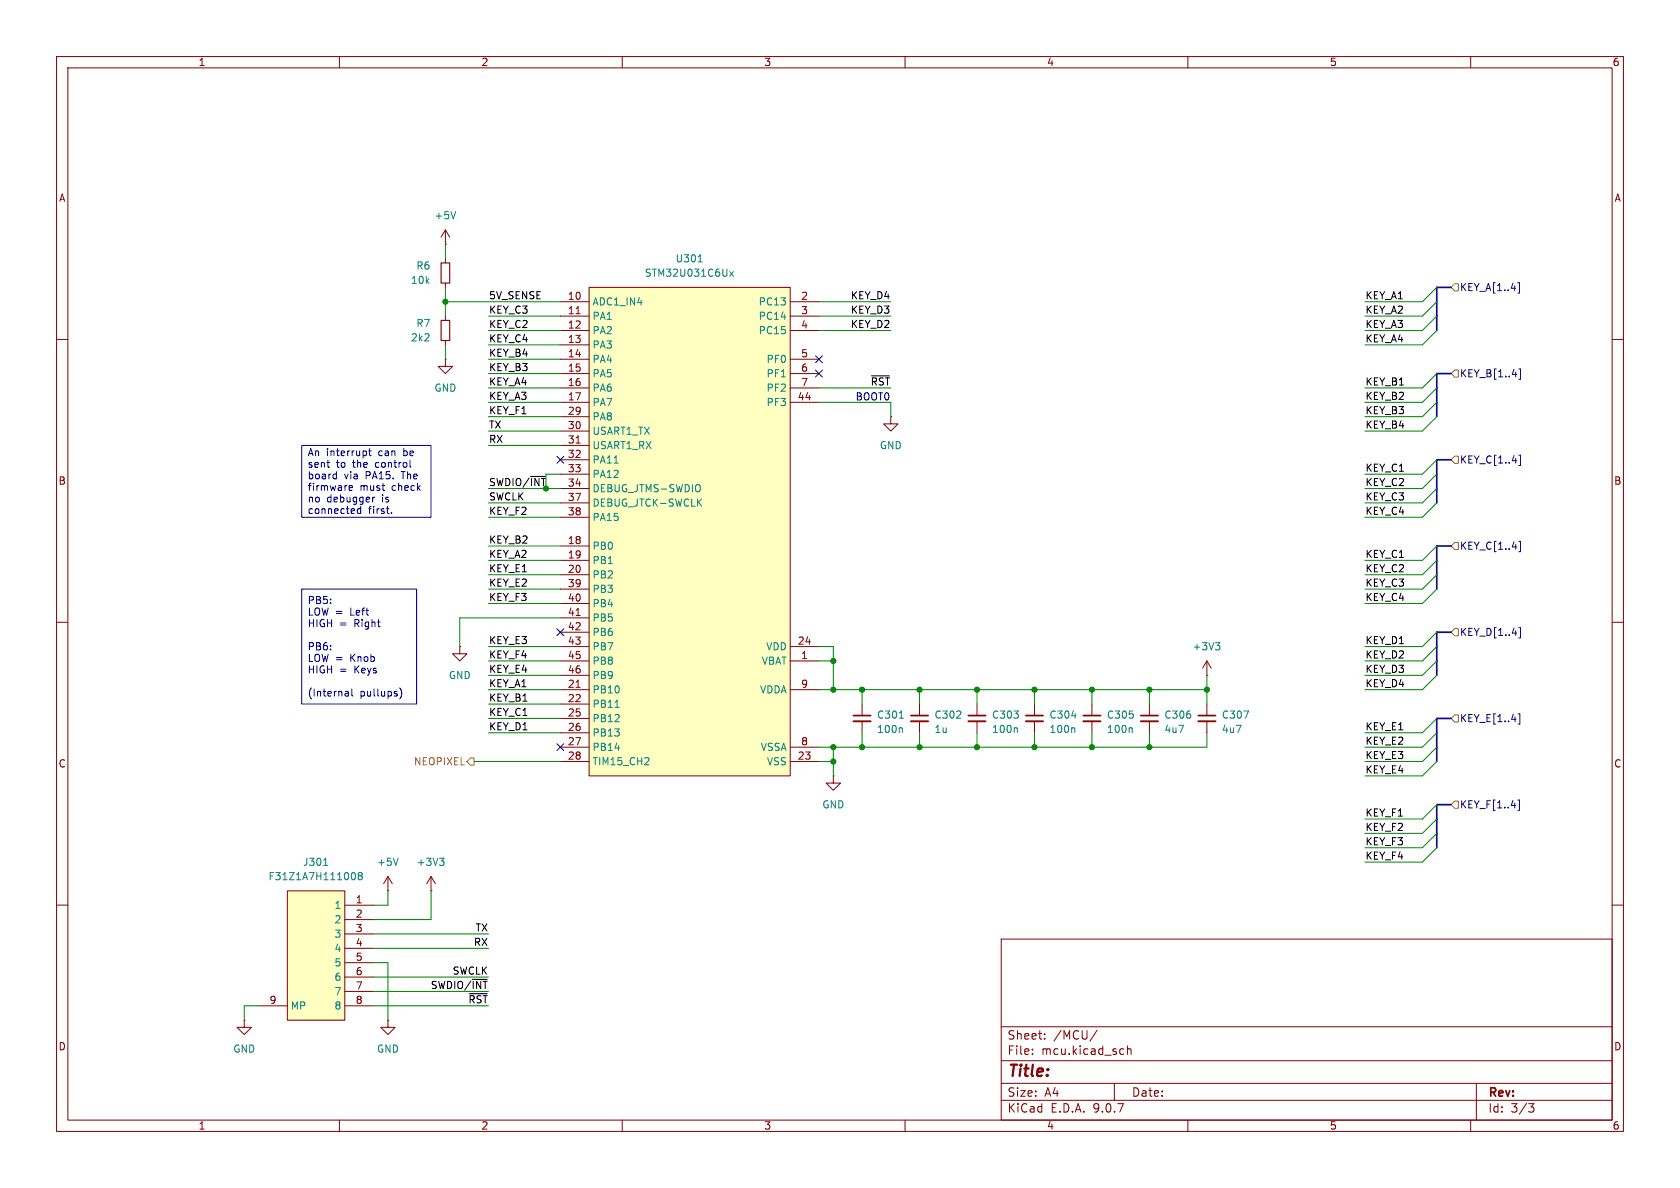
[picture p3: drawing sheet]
<svg xmlns="http://www.w3.org/2000/svg" width="297mm" height="210mm" viewBox="0 0 297 210" stroke-linecap="round" stroke-linejoin="round" font-family="sans-serif">
<path d="M0 0h297v210h-297z" fill="#fff" stroke="#fff" stroke-width=".18"/>
<g fill="none" stroke="#840000" stroke-width=".18">
<path d="M10 10h277v190h-277zM12 12h273v186h-273zM60 10v2M110 10v2M160 10v2M210 10v2M260 10v2M10 60h2M157.5 73.7v1.2h-1.3l1.3 1.3 1.2-1.3h-1.2M157.5 73.7h.1M285 60h2M10 110h2"/>
<path d="M213.4 119.4h.1M213.4 116.8l-.8 1.3M213.4 116.8l.7 1.3M213.4 116.8v2.6M285 110h2M152.4 124.5v2M152.4 127.5v2M162.6 124.5v2M162.6 127.5v2M172.7 124.5v2M172.7 127.5v2M203.2 124.5v2"/>
<path d="M203.2 127.5v2M213.4 124.5v2M213.4 127.5v2M76.2 157.5h.1M76.2 154.9l-.8 1.3M76.2 154.9l.8 1.3M76.2 154.9v2.6M10 160h2M177 166h108v32h-108zM285 160h2M60 198v2M110 198v2"/>
<path d="M160 198v2M177 194.5h108M177 191.5h108M177 187.5h108M177 181.5h108M182.5 186.3v.1M182.5 185.5v.1M184.7 183.6v.1M184.7 182.8v.1M194 182.1l-1.3 2M197 191.5v3M198.2 185.4l.5 .1"/>
<path d="M198.7 186.3l-.5 .1M199.3 185.5l.2-.1 .4 .1 .1 .9M199.3 184.9v1.5M210 198v2M260 198v2M261 191.5v6.5M270.2 195.1h1l-.5 .6 .4 .1 .1 .5-.3 .3h-.4"/>
</g>
<path d="M214.9 113.6h.8l-.5 .5M215.4 114.1l.3 .2v.3l-.3 .3M159 127h.7M159.3 128.6l.2 .2v.7M179.7 128.6l.1 .2v.7M219.9 125.7h.8l-.5 1.3M77.7 151.7h.8l-.4 .5M78.3 152.2l.2 .2v.3l-.2 .3" fill="none" stroke="#008484" stroke-width=".18"/>
<path d="M150.9 126.5h3M161 126.5h3.1M171.2 126.5h3M201.7 126.5h3M211.8 126.5h3.1" fill="none" stroke="#840000" stroke-width=".3"/>
<path d="M150.9 127.5h3M161 127.5h3.1M171.2 127.5h3M201.7 127.5h3M211.8 127.5h3.1" fill="none" stroke="#840000" stroke-width=".33"/>
<path d="M50.8 157.5h10.2v22.8h-10.2z" fill="#ffffc2"/>
<g fill="none" stroke="#840000" stroke-width=".18">
<path d="M78.7 55.9v.7M78.7 60.2v.8M81.3 114.3v1.3h1.2l-1.2 1.2-1.3-1.2h1.3M81.3 114.3h.1M147.3 137.2v1.2h1.3l-1.3 1.3-1.3-1.3h1.3M147.3 137.2h.1M182.9 124.5v2M182.9 127.5v2M193 124.5v2M193 127.5v2M50.8 157.5h10.2v22.8h-10.2zM68.6 157.5h.1"/>
<path d="M68.6 154.9l-.8 1.3M68.6 154.9l.7 1.3M68.6 154.9v2.6M45.7 177.8h5.1M61 160h5M61 162.6h5M61 165.1h5M61 167.6h5M61 170.2h5M61 172.7h5M61 175.3h5M61 177.8h5"/>
<path d="M43.2 180.3v1.3h1.2l-1.2 1.3-1.3-1.3h1.3M43.2 180.3h.1M68.6 180.3v1.3h1.2l-1.2 1.3-1.3-1.3h1.3M68.6 180.3h.1"/>
</g>
<path d="M189.5 126.5h.7M189.8 128.6l.2 .2v.7M200 128.6l.2 .2v.7M57.2 153h.7M62.3 154.3l.1-.1a.68 .68 0 0 1 .5 .7 .68 .68 0 0 1-.5 .6h-.1M63.6 154.8l-.3-.2 .3-.4h.2l.2 .3-.2 .3M63.6 154.8l-.3 .2 .1 .4 .2 .1h.3l.1-.2v-.3l-.2-.2M63.6 154.8h.2M70.4 151.7l-.4 1.3" fill="none" stroke="#008484" stroke-width=".18"/>
<path d="M78 56.6h1.5v3.6h-1.5z" fill="none" stroke="#840000" stroke-width=".2"/>
<path d="M181.4 126.5h3M191.5 126.5h3.1" fill="none" stroke="#840000" stroke-width=".3"/>
<path d="M181.4 127.5h3M191.5 127.5h3.1" fill="none" stroke="#840000" stroke-width=".33"/>
<path d="M104.1 50.8h35.6v86.4h-35.6z" fill="#ffffc2"/>
<g fill="none" stroke="#840000" stroke-width=".18">
<path d="M78.7 43.2h.1M78.7 40.6v2.6M78.7 45.7v.8M78.7 50v.8M78.7 40.6l.8 1.3M78.7 40.6l-.7 1.3M99.1 53.3h5M99.1 55.9h5M99.1 58.4h5M101.8 55.5h.8M104.1 50.8h35.6v86.4h-35.6zM139.7 53.3h5.1"/>
<path d="M139.7 55.9h5.1M139.7 58.4h5.1M78.7 63.5v1.3h-1.2l1.2 1.2 1.3-1.2h-1.3M78.7 63.5h.1M99.1 61h5M99.1 63.5h5M99.1 66h5M99.1 68.6h5M99.1 71.1h5M99.1 73.7h5M99.1 76.2h5M99.1 78.7h5"/>
<path d="M101.8 78.3h.8M139.7 63.5h5.1M139.7 66h5.1M139.7 68.6h5.1M139.7 71.1h5.1M99.1 81.3h5M99.1 83.8h5M99.1 86.4h5M99.1 88.9h5M99.1 91.4h5M99.1 96.5h5M99.1 99.1h5"/>
<path d="M99.1 101.6h5M99.1 104.1h5M99.1 106.7h5M99.1 109.2h5M99.1 111.8h5M99.1 114.3h5M99.1 116.8h5M99.1 119.4h5M101.8 108.8h.8M139.7 114.3h5.1M139.7 116.8h5.1M99.1 121.9h5"/>
<path d="M99.1 124.5h5M99.1 127h5M99.1 129.5h5M99.1 132.1h5M99.1 134.6h5M101.8 121.5h.8M139.7 121.9h5.1M139.7 132.1h5.1M139.7 134.6h5.1"/>
</g>
<path d="M80.6 37.4l-.5 1.3M123.4 46.3h.8M129 48l.7 .8M129.7 48l-.7 .8M108.6 81.9h.7M123.5 88.8l.5 .7M123.6 85.7a.9 .9 0 0 1 0 1.2M124 88.2l-.7 .7M108.7 125h.8M113.9 135.2h.8M114.7 134.1v.4" fill="none" stroke="#008484" stroke-width=".18"/>
<path d="M78 46.5h1.5v3.5h-1.5z" fill="none" stroke="#840000" stroke-width=".2"/>
<g fill="none" stroke="#000084" stroke-width=".18">
<path d="M268.3 50h.3v1.8h-.3M144.2 65.4l1.2 1.2M144.2 62.9l1.2 1.2M145.4 65.4l-1.2 1.2M145.4 62.9l-1.2 1.2M268.5 65.2h.3v1.8h-.3M98.5 80.7l1.2 1.2M99.7 80.7l-1.2 1.2M268.5 95.7h.3v1.8h-.3M268.5 80.5h.3v1.8h-.3M98.5 111.2l1.2 1.2M99.7 111.2l-1.2 1.2"/>
<path d="M268.5 110.9h.3v1.9h-.3M98.5 131.5l1.2 1.2M99.7 131.5l-1.2 1.2M268.4 126.2h.3v1.8h-.3M268.3 141.4h.3v1.8h-.3"/>
</g>
<path d="M257.2 50.2h.6v1.2h-.6l-.7-.6zM257.2 65.4h.6v1.3h-.6l-.7-.7zM257.2 95.9h.6v1.3h-.6l-.7-.7zM257.2 80.6h.6v1.3h-.6l-.7-.6zM257.2 111.1h.6v1.3h-.6l-.7-.6zM83.2 134h.6v1.3h-.6l-.7-.7zM257.2 126.4h.6v1.2h-.6l-.7-.6zM257.2 141.6h.6v1.3h-.6l-.7-.7z" fill="none" stroke="#848400" stroke-width=".18"/>
<path d="M154.1 66.4h3.2M82.9 175.7h3.2" fill="none" stroke="#000" stroke-width=".18"/>
<path d="M256.5 50.8h-2.5v7.6M256.5 66h-2.5v7.7M256.5 81.3h-2.5v7.6M256.5 96.5h-2.5v7.6M256.5 111.8h-2.5v7.6M256.5 127h-2.5v7.6M256.5 142.2h-2.5v7.7" fill="none" stroke="#000084" stroke-width=".3"/>
<g fill="none" stroke="#008400" stroke-width=".18">
<path d="M78.7 43.2v2.5M78.7 50.8v5.1M78.7 53.3h20.4M86.4 58.4h12.7M86.4 55.9h12.7M144.8 58.4h12.7M144.8 53.3h12.7M144.8 55.9h12.7M254 55.9l-2.5 2.5h-10.2M254 50.8l-2.5 2.5h-10.2M254 53.3l-2.5 2.6h-10.2M254 58.4l-2.5 2.6h-10.2"/>
<path d="M78.7 61v2.5M86.4 73.7h12.7M86.4 76.2h12.7M86.4 78.7h12.7M86.4 71.1h12.7M86.4 68.6h12.7M86.4 61h12.7M86.4 66h12.7M86.4 63.5h12.7M144.8 71.1h12.7v2.6M144.8 68.6h12.7M254 71.1l-2.5 2.6h-10.2"/>
<path d="M254 73.7l-2.5 2.5h-10.2M254 68.6l-2.5 2.5h-10.2M254 66l-2.5 2.6h-10.2M86.4 88.9h12.7M86.4 91.4h12.7M86.4 99.1h12.7M86.4 86.4h12.7M86.4 96.5h12.7M99.1 83.8h-2.6v2.6M254 86.4l-2.5 2.5h-10.2M254 88.9l-2.5 2.5h-10.2M254 96.5l-2.5 2.6h-10.2"/>
<path d="M254 99.1l-2.5 2.5h-10.2M254 83.8l-2.5 2.6h-10.2M254 81.3l-2.5 2.5h-10.2M86.4 119.4h12.7M86.4 114.3h12.7M86.4 116.8h12.7M86.4 106.7h12.7M86.4 104.1h12.7M86.4 101.6h12.7M99.1 109.2h-17.8v5.1M144.8 114.3h2.5v7.6M144.8 116.8h2.5"/>
<path d="M213.4 119.4v5.1M254 119.4l-2.5 2.5h-10.2M254 116.8l-2.5 2.6h-10.2M254 111.8l-2.5 2.5h-10.2M254 114.3l-2.5 2.5h-10.2M254 104.1l-2.5 2.6h-10.2M254 101.6l-2.5 2.5h-10.2M83.8 134.6h15.3M86.4 121.9h12.7M86.4 129.5h12.7M86.4 124.5h12.7M86.4 127h12.7"/>
<path d="M144.8 134.6h2.5M144.8 121.9h68.6M147.3 132.1v5.1M152.4 121.9v2.6M152.4 129.5v2.6M162.6 121.9v2.6M162.6 129.5v2.6M172.7 121.9v2.6M172.7 129.5v2.6M182.9 121.9v2.6M182.9 129.5v2.6M193 121.9v2.6"/>
<path d="M193 129.5v2.6M203.2 121.9v2.6M203.2 129.5v2.6M213.4 129.5v2.6h-68.6M254 134.6l-2.5 2.6h-10.2M254 132.1l-2.5 2.5h-10.2M254 129.5l-2.5 2.6h-10.2M254 127l-2.5 2.5h-10.2M68.6 157.5v2.5h-2.6M76.2 157.5v5.1h-10.2M254 142.2l-2.5 2.6h-10.2M254 149.9l-2.5 2.5h-10.2"/>
<path d="M254 147.3l-2.5 2.6h-10.2M254 144.8l-2.5 2.5h-10.2M45.7 177.8h-2.5v2.5M66 170.2h2.6v10.1M66 165.1h20.4M66 177.8h20.4M66 167.6h20.4M66 172.7h20.4M66 175.3h20.4"/>
</g>
<g fill="none" stroke="#0000c2" stroke-width=".18">
<path d="M53.3 78.7h22.9v12.7h-22.9zM64.7 79.8v.6M65.2 79.7h.4M65.3 79.3v1.1l.3 .2M58.1 82.6h.2M59.1 83.8l.4 .1M59.5 83.4v1.2M59.5 84.6h-.4M61.7 86.3l.6-.2v-.2l-.4-.1-.2 .2 .1 .6h.5M63.3 90l-.1 .2v.5l.2 .1 .4-.1M63.8 89.5v1.3M65.9 87.9v.8"/>
<path d="M66.2 87.9l-.3 .2M69.2 90.7v.1M72.5 81.3v1.1l.2 .2M53.3 104.1h20.4v20.4h-20.4zM61.2 122.2l.3 .1 .1 .8M61.6 123l-.4 .1M61.6 122.5l-.4 .1M62.2 121.8v1.1l.2 .2M70.7 121.6a1.46 1.46 0 0 1 0 1.9"/>
</g>
<g fill="#008400" stroke="#008400" stroke-width=".18">
<circle cx="172.7" cy="132.1" r=".46"/>
<circle cx="182.9" cy="132.1" r=".46"/>
<circle cx="152.4" cy="121.9" r=".46"/>
<circle cx="162.6" cy="132.1" r=".46"/>
<circle cx="162.6" cy="121.9" r=".46"/>
<circle cx="147.3" cy="134.6" r=".46"/>
<circle cx="147.3" cy="132.1" r=".46"/>
<circle cx="152.4" cy="132.1" r=".46"/>
<circle cx="182.9" cy="121.9" r=".46"/>
<circle cx="193" cy="121.9" r=".46"/>
<circle cx="193" cy="132.1" r=".46"/>
<circle cx="172.7" cy="121.9" r=".46"/>
<circle cx="213.4" cy="121.9" r=".46"/>
<circle cx="203.2" cy="132.1" r=".46"/>
<circle cx="203.2" cy="121.9" r=".46"/>
<circle cx="147.3" cy="116.8" r=".46"/>
<circle cx="147.3" cy="121.9" r=".46"/>
<circle cx="78.7" cy="53.3" r=".46"/>
</g>
<text font-size="2.8" fill="#840000" x="178" y="190.9">Title:</text>
<g font-size="2.1" fill="#840000">
<text x="178" y="184">Sheet:</text>
<text x="186.2" y="184">/MCU/</text>
<text x="178" y="186.7">File:</text>
<text x="184.1" y="186.7">mcu.kicad_sch</text>
<text x="178" y="196.9">KiCad</text>
<text x="178" y="194.1">Size:</text>
<text x="184.7" y="194.1">A4</text>
<text x="185.7" y="196.9">E.D.A.</text>
<text x="193.3" y="196.9">9.0.7</text>
<text x="200" y="194.1">Date:</text>
<text x="263" y="194.3">Rev:</text>
<text x="263" y="196.9">Id:</text>
<text x="267.1" y="196.9">3/3</text>
</g>
<g font-size="1.8" fill="#840000">
<text x="35" y="11.9">1</text>
<text x="85" y="11.9">2</text>
<text x="135" y="11.9">3</text>
<text x="185" y="11.9">4</text>
<text x="235" y="11.9">5</text>
<text x="285" y="11.9">6</text>
<text x="10.3" y="35.9">A</text>
<text x="285.3" y="35.9">A</text>
<text x="100.3" y="53.1">10</text>
<text x="141.5" y="53.1">2</text>
<text x="100.3" y="55.6">11</text>
<text x="100.3" y="58.2">12</text>
<text x="141.5" y="55.6">3</text>
<text x="141.5" y="58.2">4</text>
<text x="100.3" y="60.7">13</text>
<text x="100.3" y="63.2">14</text>
<text x="100.3" y="65.8">15</text>
<text x="141.5" y="63.2">5</text>
<text x="141.5" y="65.8">6</text>
<text x="100.3" y="68.3">16</text>
<text x="100.3" y="70.9">17</text>
<text x="140.9" y="70.9">44</text>
<text x="141.5" y="68.3">7</text>
<text x="100.3" y="73.4">29</text>
<text x="100.3" y="75.9">30</text>
<text x="100.3" y="78.5">31</text>
<text x="100.3" y="81">32</text>
<text x="100.3" y="83.6">33</text>
<text x="10.3" y="85.9">B</text>
<text x="100.3" y="86.1">34</text>
<text x="100.3" y="88.6">37</text>
<text x="285.3" y="85.9">B</text>
<text x="100.3" y="91.2">38</text>
<text x="100.3" y="96.3">18</text>
<text x="100.3" y="98.8">19</text>
<text x="100.3" y="101.3">20</text>
<text x="100.3" y="103.9">39</text>
<text x="100.3" y="106.4">40</text>
<text x="100.3" y="109">41</text>
<text x="100.3" y="111.5">42</text>
<text x="100.3" y="114">43</text>
<text x="100.3" y="116.6">45</text>
<text x="100.3" y="119.1">46</text>
<text x="140.9" y="114">24</text>
<text x="141.5" y="116.6">1</text>
<text x="100.3" y="121.7">21</text>
<text x="100.3" y="124.2">22</text>
<text x="141.5" y="121.7">9</text>
<text x="100.3" y="126.7">25</text>
<text x="100.3" y="129.3">26</text>
<text x="100.3" y="131.8">27</text>
<text x="141.5" y="131.8">8</text>
<text x="10.3" y="135.9">C</text>
<text x="100.3" y="134.4">28</text>
<text x="140.9" y="134.4">23</text>
<text x="285.3" y="135.9">C</text>
<text x="62.8" y="159.8">1</text>
<text x="62.8" y="162.3">2</text>
<text x="62.8" y="164.8">3</text>
<text x="62.8" y="167.4">4</text>
<text x="62.8" y="169.9">5</text>
<text x="62.8" y="172.5">6</text>
<text x="47.6" y="177.5">9</text>
<text x="62.8" y="175">7</text>
<text x="62.8" y="177.5">8</text>
<text x="10.3" y="185.9">D</text>
<text x="285.3" y="185.9">D</text>
<text x="35" y="199.9">1</text>
<text x="85" y="199.9">2</text>
<text x="135" y="199.9">3</text>
<text x="185" y="199.9">4</text>
<text x="235" y="199.9">5</text>
<text x="285" y="199.9">6</text>
</g>
<g font-size="1.8" fill="#008484">
<text x="76.7" y="39">+5V</text>
<text x="73.5" y="47.9">R6</text>
<text x="119.3" y="46.6">U301</text>
<text x="72.5" y="50.4">10k</text>
<text x="113.9" y="49.1">STM32U031C6Ux</text>
<text x="73.5" y="58">R7</text>
<text x="104.6" y="54.2">ADC1_IN4</text>
<text x="104.6" y="56.7">PA1</text>
<text x="104.6" y="59.3">PA2</text>
<text x="134" y="54.2">PC13</text>
<text x="134" y="56.7">PC14</text>
<text x="134" y="59.3">PC15</text>
<text x="72.5" y="60.6">2k2</text>
<text x="104.6" y="61.8">PA3</text>
<text x="104.6" y="64.4">PA4</text>
<text x="135.4" y="64.4">PF0</text>
<text x="76.7" y="69.4">GND</text>
<text x="104.6" y="66.9">PA5</text>
<text x="104.6" y="69.4">PA6</text>
<text x="104.6" y="72">PA7</text>
<text x="135.4" y="66.9">PF1</text>
<text x="135.4" y="69.4">PF2</text>
<text x="135.4" y="72">PF3</text>
<text x="104.6" y="74.5">PA8</text>
<text x="104.6" y="77.1">USART1_TX</text>
<text x="104.6" y="79.6">USART1_RX</text>
<text x="104.6" y="82.1">PA11</text>
<text x="155.4" y="79.6">GND</text>
<text x="104.6" y="84.7">PA12</text>
<text x="104.6" y="87.2">DEBUG_JTMS-SWDIO</text>
<text x="104.6" y="89.8">DEBUG_JTCK-SWCLK</text>
<text x="104.6" y="92.3">PA15</text>
<text x="104.6" y="97.4">PB0</text>
<text x="104.6" y="99.9">PB1</text>
<text x="104.6" y="102.5">PB2</text>
<text x="104.6" y="105">PB3</text>
<text x="104.6" y="107.5">PB4</text>
<text x="104.6" y="110.1">PB5</text>
<text x="104.6" y="112.6">PB6</text>
<text x="104.6" y="115.2">PB7</text>
<text x="104.6" y="117.7">PB8</text>
<text x="134.6" y="117.7">VBAT</text>
<text x="135.4" y="115.2">VDD</text>
<text x="210.7" y="115.2">+3V3</text>
<text x="79.2" y="120.2">GND</text>
<text x="104.6" y="120.2">PB9</text>
<text x="104.6" y="122.8">PB10</text>
<text x="104.6" y="125.3">PB11</text>
<text x="134.3" y="122.8">VDDA</text>
<text x="104.6" y="127.9">PB12</text>
<text x="104.6" y="130.4">PB13</text>
<text x="154.9" y="127.2">C301</text>
<text x="154.9" y="129.8">100n</text>
<text x="165.1" y="127.2">C302</text>
<text x="165.1" y="129.8">1u</text>
<text x="175.3" y="127.2">C303</text>
<text x="175.3" y="129.8">100n</text>
<text x="185.4" y="127.2">C304</text>
<text x="185.4" y="129.8">100n</text>
<text x="195.6" y="127.2">C305</text>
<text x="195.6" y="129.8">100n</text>
<text x="205.7" y="127.2">C306</text>
<text x="205.7" y="129.8">4u7</text>
<text x="215.9" y="127.2">C307</text>
<text x="215.9" y="129.8">4u7</text>
<text x="104.6" y="132.9">PB14</text>
<text x="104.6" y="135.5">TIM15_CH2</text>
<text x="134.4" y="132.9">VSSA</text>
<text x="135.5" y="135.5">VSS</text>
<text x="145.3" y="143.1">GND</text>
<text x="47.4" y="155.8">F31Z1A7H111008</text>
<text x="53.5" y="153.3">J301</text>
<text x="66.5" y="153.3">+5V</text>
<text x="73.6" y="153.3">+3V3</text>
<text x="59" y="160.9">1</text>
<text x="59" y="163.4">2</text>
<text x="59" y="166">3</text>
<text x="59" y="168.5">4</text>
<text x="59" y="171">5</text>
<text x="59" y="173.6">6</text>
<text x="51.3" y="178.7">MP</text>
<text x="59" y="176.1">7</text>
<text x="59" y="178.7">8</text>
<text x="41.1" y="186.3">GND</text>
<text x="66.5" y="186.3">GND</text>
</g>
<g font-size="1.8">
<text x="86.4" y="53">5V_SENSE</text>
<text x="150.3" y="53">KEY_D4</text>
<text x="241.3" y="53">KEY_A1</text>
<text x="86.4" y="55.5">KEY_C3</text>
<text x="86.4" y="58.1">KEY_C2</text>
<text x="150.3" y="55.5">KEY_D3</text>
<text x="150.3" y="58.1">KEY_D2</text>
<text x="241.3" y="55.5">KEY_A2</text>
<text x="241.3" y="58.1">KEY_A3</text>
<text x="86.4" y="63.2">KEY_B4</text>
<text x="86.4" y="65.7">KEY_B3</text>
<text x="86.4" y="60.6">KEY_C4</text>
<text x="241.3" y="60.6">KEY_A4</text>
<text x="86.4" y="70.8">KEY_A3</text>
<text x="86.4" y="68.2">KEY_A4</text>
<text x="153.8" y="68.2">~{RST}</text>
<text x="241.3" y="68.2">KEY_B1</text>
<text x="241.3" y="70.8">KEY_B2</text>
<text x="86.4" y="73.3">KEY_F1</text>
<text x="86.4" y="75.9">TX</text>
<text x="241.3" y="73.3">KEY_B3</text>
<text x="241.3" y="75.9">KEY_B4</text>
<text x="86.4" y="78.4">RX</text>
<text x="241.3" y="83.5">KEY_C1</text>
<text x="86.4" y="88.6">SWCLK</text>
<text x="241.3" y="88.6">KEY_C3</text>
<text x="241.3" y="86">KEY_C2</text>
<text x="86.4" y="91.1">KEY_F2</text>
<text x="241.3" y="91.1">KEY_C4</text>
<text x="86.4" y="101.3">KEY_E1</text>
<text x="86.4" y="96.2">KEY_B2</text>
<text x="86.4" y="98.7">KEY_A2</text>
<text x="241.3" y="101.3">KEY_C2</text>
<text x="241.3" y="98.7">KEY_C1</text>
<text x="86.4" y="106.3">KEY_F3</text>
<text x="86.4" y="103.8">KEY_E2</text>
<text x="241.3" y="106.3">KEY_C4</text>
<text x="241.3" y="103.8">KEY_C3</text>
<text x="86.4" y="114">KEY_E3</text>
<text x="241.3" y="114">KEY_D1</text>
<text x="86.4" y="116.5">KEY_F4</text>
<text x="86.4" y="119">KEY_E4</text>
<text x="241.3" y="116.5">KEY_D2</text>
<text x="241.3" y="119">KEY_D3</text>
<text x="86.4" y="124.1">KEY_B1</text>
<text x="86.4" y="121.6">KEY_A1</text>
<text x="241.3" y="121.6">KEY_D4</text>
<text x="86.4" y="126.7">KEY_C1</text>
<text x="86.4" y="129.2">KEY_D1</text>
<text x="241.3" y="129.2">KEY_E1</text>
<text x="241.3" y="131.7">KEY_E2</text>
<text x="241.3" y="134.3">KEY_E3</text>
<text x="241.3" y="136.8">KEY_E4</text>
<text x="241.3" y="147">KEY_F2</text>
<text x="241.3" y="149.5">KEY_F3</text>
<text x="241.3" y="144.4">KEY_F1</text>
<text x="241.3" y="152.1">KEY_F4</text>
<text x="83.7" y="167.3">RX</text>
<text x="84" y="164.8">TX</text>
<text x="79.9" y="172.4">SWCLK</text>
<text x="76.1" y="174.9">SWDIO/~{INT}</text>
<text x="82.7" y="177.5">~{RST}</text>
</g>
<g font-size="1.8" fill="#000084">
<text x="258" y="51.7">KEY_A[1..4]</text>
<text x="258" y="66.9">KEY_B[1..4]</text>
<text x="258" y="82.1">KEY_C[1..4]</text>
<text x="258" y="97.4">KEY_C[1..4]</text>
<text x="258" y="112.6">KEY_D[1..4]</text>
<text x="258" y="127.9">KEY_E[1..4]</text>
<text x="258" y="143.1">KEY_F[1..4]</text>
</g>
<g font-size="1.8" fill="#0000c2">
<text x="151.2" y="70.9">BOOT0</text>
<text x="54.3" y="80.8">An</text>
<text x="54.3" y="82.9">sent</text>
<text x="57.7" y="80.8">interrupt</text>
<text x="59.5" y="82.9">to</text>
<text x="62.5" y="82.9">the</text>
<text x="66.6" y="82.9">control</text>
<text x="67" y="80.8">can</text>
<text x="71.6" y="80.8">be</text>
<text x="54.3" y="84.9">board</text>
<text x="54.3" y="87">firmware</text>
<text x="54.3" y="89">no</text>
<text x="57.8" y="89">debugger</text>
<text x="60.8" y="84.9">via</text>
<text x="63.6" y="87">must</text>
<text x="64.7" y="84.9">PA15.</text>
<text x="67.6" y="89">is</text>
<text x="69.4" y="87">check</text>
<text x="71.3" y="84.9">The</text>
<text x="54.3" y="91.1">connected</text>
<text x="65.1" y="91.1">first.</text>
<text x="54.3" y="107">PB5:</text>
<text x="54.3" y="109">LOW =</text>
<text x="54.3" y="111.1">HIGH</text>
<text x="60" y="111.1">=</text>
<text x="62" y="109">Left</text>
<text x="62.7" y="111.1">Right</text>
<text x="54.3" y="115.2">PB6:</text>
<text x="54.3" y="117.2">LOW =</text>
<text x="54.3" y="119.3">HIGH</text>
<text x="60" y="119.3">=</text>
<text x="62" y="117.2">Knob</text>
<text x="62.7" y="119.3">Keys</text>
<text x="54.3" y="123.3">(Internal</text>
<text x="63.6" y="123.3">pullups)</text>
</g>
<text font-size="1.8" fill="#008400" x="86.4" y="86">SWDIO/~{INT}</text>
<text font-size="1.8" fill="#848400" x="73.1" y="135.5">NEOPIXEL</text>
</svg>
